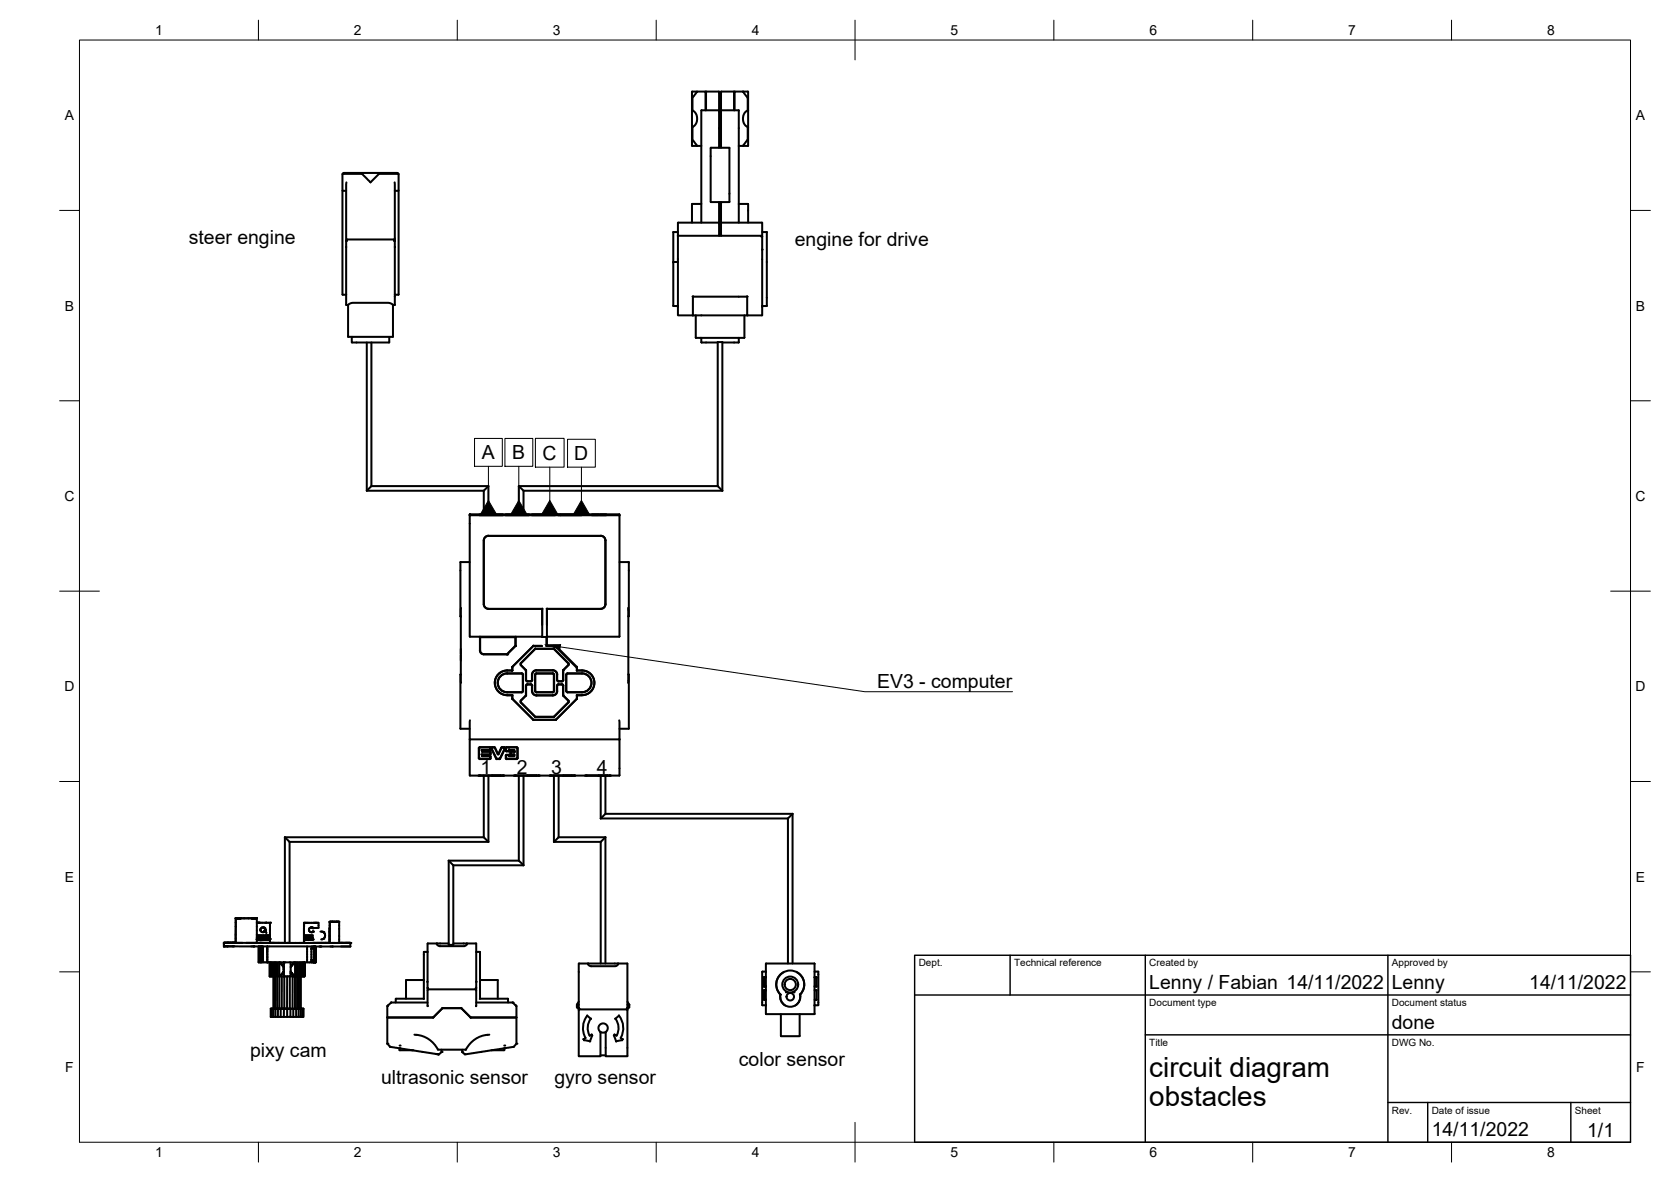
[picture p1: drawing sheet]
<svg xmlns="http://www.w3.org/2000/svg" width="420mm" height="297mm" viewBox="0 0 420 297" stroke-linecap="round" stroke-linejoin="round" font-family="sans-serif">
<!-- layer: Visible -->
<g fill="none" stroke="#000" stroke-width=".51">
<path d="M174 31.9h.1M174.1 32h.1M174.1 27.7l-.1 .1M175.3 23l-1.2 1.6v3.2l.9 .8 .3 1-.3 1.5-.9 .8v3.2l1.2 1.6M176.3 27.8v28.2M176.4 27.8h4.4M177.4 27.7v-4.7h-3.4v13.6l2.3 .1M177.4 23.2h.1M178.7 37.1l4.7 .1-.1 13.6-4.6-.1zM180.8 23.1v14M180.8 32.3h.5M180.8 28h.5"/>
<path d="M180.8 23.2h.5M180.8 23.1h-3.3v4.6M181.3 27.8h4.5v28.2M184.6 23.1v4.6M184.6 23.2h.1M184.6 23.1h-3.3v14M184.7 23.1v4.6M185.8 36.7h2.2M186.8 23l1 1.4a1.05 1.05 0 0 1 .2 1.2v2.2l-.8 .7-.4 1.1 .2 1.4 .5 .6 .5 .3v3.2l-1.2 1.6M188 27.7h.1M188 32h.1M188 23l-3.3 .1"/>
<path d="M188.1 23v13.6M188.1 27.7v.1M188.1 31.9h.1M86.1 47.9h.1M86.2 47.9h.8M86.3 43.7l.1-.2h13.5l.1 .2M87.1 45.8l-.1 14.7M91 43.7l-4.9 .1v30.2h1M91 43.5v.2M91.1 43.5h.1M95.2 43.5a.71 .71 0 0 1-.5 .8l-1.5 1.5-2.2-2.1M95.3 43.7h4.9"/>
<path d="M99.2 45.8l.1 30.8M99.3 47.9h.9M100.2 43.7v30.3M100.2 47.9h.1M169.3 58.3h1.2M169.3 58.3v18.5l1.2 .1M170.5 59.3h20.9M170.5 59v.1M176.3 51.3h-2.3v4.7M180.8 50.8v8.5M180.8 56.2h.5M180.8 56h-10.3v23.2l3.7 .1"/>
<path d="M181.3 56h10.3v3.4M181.3 50.8v8.5M185.8 51.3h2.2M188.1 51.3v4.7M191.4 59.4h.2M191.6 59.4h.1M191.6 59.4v19.8M191.6 58.3l1.2 .1v18.4M192.8 58.3v.1M87 60.5v16.1l.5 .1M87 62.1h.1M87.2 60.5h.1"/>
<path d="M87.2 60.5v-.3h11.9l.1 .3M87.2 60.5h-.1M87.5 76.6l1.1-.5h9.1l1.1 .5M87.5 76.6v8M98.8 76.6v8M99.2 60.5h-.1M99.2 60.5h.1M99.3 62.1h.1M99.3 74l.9 .1M99.3 76.6l-.5 .1M170.5 65.8l-1.2 .1M170.5 76.8l-.1 .1"/>
<path d="M174.2 74.5v.1M174.2 79.2h.1M174.2 74.6v4.6M174.2 74.6h.1M174.3 74.6h13.5M174.3 79.3h13.5M174.3 74.6h-.1M174.9 79.3l.1 5.6M187.2 79.3l-.1 5.6M187.8 74.6h.1M187.9 79.2h-.1M187.9 79.2h.1"/>
<path d="M187.9 74.6v4.6M187.9 74.5v.1M187.9 79.3h3.7M191.6 62.7l.1 .1M191.7 76.8v.1M192.8 76.8l-1.2 .1M87.5 84.6h.1M87.6 84.7h11.1M88.5 84.7v1.3M92.2 86.1v37.2M93.4 86.1v36.1M97.9 84.7l-.1 1.4-9.3-.1"/>
<path d="M98.8 84.6h.1M175 84.9h12.1M176.3 84.9v1.1M176.4 86l4.1 .1M185.8 86l-4.2 .1M185.8 84.9v1.1M92.2 123.3h29.4M93.4 122.2l-1.2 1.1M93.4 122.2h29.4M118.1 129.3v.2M118.1 129.5v30.4h18.3M118.1 129.5h.1"/>
<path d="M118.2 129.3h-.1M118.2 129.3h37.5l.1 .2M118.2 129.5h37.6M118.2 129.5h-.1M120.5 129.3h5.9M120.5 129.5h5.9M122.8 122.2l-1.2 1.1M122.8 122.2v7h-1.2v-5.9M127.1 129.3h5.9M127.1 129.5h5.9M130.5 122.2v7h1.1v-5.9M130.5 122.2l1.1 1.1"/>
<path d="M130.5 122.2h50M131.6 123.3h50M133.7 129.3h5.9M133.7 129.5h5.9M140.3 129.3h5.9M140.3 129.5h5.9M148.8 129.3h1.7M148.8 129.5h1.7M150.8 129.3h1.6M150.8 129.5h1.6M155.8 129.5l-.1 30.5-18.2-.1M180.5 122.2l1.1 1.1"/>
<path d="M180.5 122.2v-36.2h1.1v37.3M115.9 152.8v18.8M118.1 141.3h-2.3l.1 13.8M136.3 153v4M136.4 160h.1M136.4 153l-.1 7M137.5 153h13.5M137.5 160h.1M137.5 153v7M151 153h-13.4l-.1 4M151.1 153a1.17 1.17 0 0 0 1.1-1.2v-16a1.14 1.14 0 0 0-1.2-1.1l-28.2-.1a1.17 1.17 0 0 0-1.2 1.2v16a1.17 1.17 0 0 0 1.2 1.2h13.5M155.8 141.3h2.3v13.5l-.1 .1"/>
<path d="M157.9 152.8v18.8M115.9 164.6v1.4M115.9 163.1v1.2M115.9 169.5l-.1 13.6h2.3M120.6 160l.1 .1M120.7 160.1v3.4a.94 .94 0 0 0 .9 .9M120.7 160.1h9M120.7 160v.1M121.6 164.4a.88 .88 0 0 1-.9-.9v-3.4h8.9v2.2l-2.1 2.1h-5.9M127.5 169.3h3.7l.2 .1v4.3M127.5 169.2h3.7l.3 .2v4.3M127.5 174.7h1.3"/>
<path d="M127.5 168.5a3.1 3.1 0 0 0-3.1 3.1 3.1 3.1 0 0 0 3.1 3.1M127.5 169.3a2.34 2.34 0 0 0-2.3 2.3 2.34 2.34 0 0 0 2.3 2.3M127.5 169.2a2.4 2.4 0 0 0-2.4 2.4 2.4 2.4 0 0 0 2.4 2.4M128.8 167.6v.9h-1.3l1.4 .1M128.8 175.6l5.3 5.3M128.8 174.7v.9l5.3 5.3M128.8 167.6v.9M128.8 167.6h.1M128.9 174.7l-.1 .9M129.6 160l.1 .1M129.6 162.3l-2.1 2.1-5.9 .1M129.7 162.3h-.1"/>
<path d="M129.7 160.1v2.2M129.7 162.3h.1M129.7 160v.1M131 167.1l1.3 1.3M131.5 173.6l-.3 .3h-3.7M131.5 173.6l-.3 .4h-3.7M132.2 168.4v.1M132.2 174.8l-1.2 1.3-.1 .3 3.7 3.7M132.2 168.5l.2 2.5 1.1 .2M132.2 168.5l.1 2.6 .3 .1h.9M132.2 174.7v.1M132.2 174.8l-1.2 1.2-.1 .4 3.7 3.8"/>
<path d="M132.6 172h.9M132.6 171.9l-.4 .4v2.5M133.5 172l-1.1 .1-.1 2.7M133.5 172l.3 .3v1.4M133.5 171.2l.3-.3v-1.3a1.13 1.13 0 0 1 1.1-1.2h4.1a1.09 1.09 0 0 1 1.1 1.1v1.4l.3 .3M133.5 171.2l.3-.1v-1.6a1.04 1.04 0 0 1 1.1-1h4.1a1.04 1.04 0 0 1 1 1.1l.1 1.3 .3 .3M133.5 171.9l.3 .4v1.4M133.8 173.6a1.13 1.13 0 0 0 1.1 1.2h4.1a1.13 1.13 0 0 0 1.1-1.2M133.8 173.6a1.07 1.07 0 0 0 1.1 1.1h4.1a1.07 1.07 0 0 0 1.1-1.1M134.1 162.2l-5.3 5.4M134.1 162.3l-5.3 5.3M134.1 162.3l2.2 .1"/>
<path d="M134.1 162.3h2.1M134.5 173.7v-4.2l.4-.3h4.1l.3 .2v4.3M134.5 173.6l.4 .4h4.1l.3-.4M134.6 162.9l-3.7 3.9 .1 .3 1.2 1.4M134.6 163h4.7zM134.6 163.1l-3.6 3.6v.4M134.6 173.6l.3 .3h4.1l.3-.3M136.3 160l1.2 .1M137.4 160.1v2.3M137.4 162.3h2.1l5.5 5.5v.8M137.5 160l.1 2.3 2.2-.1M139.3 163.1l3.6 3.6v.4"/>
<path d="M139.3 169.6v4.1M139.3 169.5l-.3-.2h-4.3l-.1 .2v4.2M139.3 162.9l3.7 3.9-.1 .3-1.3 1.3v2.7l-.3 .1h-.9M139.8 162.3l5.3 5.3v.9a3.5 3.5 0 0 1 4.3 2.4 3.1 3.1 0 0 1-3 3.8M140.4 172l1.1 .1 .1 2.7M140.4 172h.9M140.4 172l-.3 .3v1.4M140.4 171.9l-.3 .4-.1 1.4M141.3 171.9l.3 .4v2.5M141.6 174.8l1.3 1.3 .1 .3-3.7 3.7M141.6 168.4l-.1 2.6-1.1 .2M141.6 174.7l.1 .1"/>
<path d="M141.6 174.8l1.3 1.2 .1 .4-3.7 3.8M142.3 169.6v4.1M142.4 173.6l.3 .4h3.7a2.4 2.4 0 0 0 2.4-2.4 2.4 2.4 0 0 0-2.4-2.4h-3.7l-.3 .2v4.3M142.4 169.5l.3-.2h3.7a2.34 2.34 0 0 1 2.3 2.3 2.34 2.34 0 0 1-2.3 2.3h-3.7l-.3-.3M142.9 167.1l-1.2 1.3M145 174.7h1.3M145.1 174.7l-.1 .9-5.2 5.3M145.1 174.7h1.2M145.1 174.7v.9l-5.3 5.4M158 169.5l.1 .1v13.5h-2.3M118.1 185.9l.1 9M118.2 181l-.1 4.9"/>
<path d="M118.2 194.9h37.5M120.3 194.9h6.4M120.4 188l.1 2.5M120.4 190.5l.2 .2M120.5 188l.1-.2h2.6v.7h-2.1l.1 .4h2v.7h-2.1l.1 .4h2l.1 .6-2.7 .1-.1-.2zM120.6 187.8l-.1 .2M120.6 194.9h5.8M121.1 188.5h2.1M121.2 190h.1M121.2 189.7l.1 .2h1.9M121.2 188.6v.3M121.6 194.9v15.5"/>
<path d="M122.8 194.9v16.7M123.2 189.6h-2.1M123.2 188.9l.2 .1M123.2 187.8l.2 .1M123.2 190.7l-2.6 .1M123.2 190l.2 .1M123.2 188.9h-2M123.2 187.8h-2.6M123.3 189.5l-.1 .2M123.3 189l.1 .5M123.3 188.4l-.1 .2M123.3 187.9l.1 .5"/>
<path d="M123.3 190.6l-.1 .2M123.3 190.1l.1 .5M123.5 188l1.4 2.7M123.7 187.8l-.1 .2M123.7 187.8l.7 .2 .8 1.6h.1l.9-1.8h.6l.1 .2-1.2 2.7h-.8l-1.3-2.7zM123.7 194.9h.1M124.3 187.8l.2 .1M124.3 187.8h-.6M124.4 188l.8 1.5M125.3 189.5l-.1 .1M125.7 190.7l-.9 .1M125.9 194.9h.1"/>
<path d="M126.1 188l-.8 1.6M126.2 187.8l-.2 .1M126.8 187.8l.2 .2M126.9 187.8h-.7M126.9 188l-1.2 2.8M127.2 189.8l.1 .8M127.2 190.6l.1 .1M127.2 187.9l.1 .7M127.2 188.7h.1M127.3 187.9l2.6-.1 .2 .2v2.5l-.2 .2h-2.6v-.9h.6l.1 .2h1.3v-.4h-.8l-.1-.6 1.1-.1-.2-.4-1.3-.2-.1 .4h-.6zM127.3 189.7v.2M127.3 187.8v.1"/>
<path d="M127.9 189.8h.2M127.9 188.7l-.6 .1M127.9 189.7l-.6 .1M128 189.9v.1M128 188.6l-.1 .2M128 188.3l.1 .4M128 190h1.3M128.1 188.5h1.2M128.3 189l.1 .5M128.3 189.5l.2 .1M128.5 188.9h1M128.5 188.9l-.1 .1"/>
<path d="M129.2 194.9h6.5M129.3 189.6l-.8 .1M129.3 189.6v.4M129.3 188.5v.3M129.5 194.9h5.9M129.9 190.7l-2.6 .1M129.9 187.8l.3 .2M130 187.8h-2.7M130.1 190.5l-.1 .3M130.1 188l.1 2.5M130.5 194.9v21.4M131.6 194.9v22.6"/>
<path d="M132.6 194.9h.1M134.1 180.9h5.7l-5.7 .1M134.6 180.2h4.7M134.9 194.9h.1M138.2 194.9h6.4M138.5 194.9h5.8M139.3 194.9v16.7M139.8 180.9h-.1M140.5 194.9v15.5M141.6 194.9h.1M143.8 194.9h.1M147.1 194.9h6.5"/>
<path d="M147.4 194.9h5.9M150.5 194.9h.1M151 194.9v10.8M152.2 194.9v9.6M152.8 194.9h.1M155.7 181v13.9M155.8 185.9h-37.7M71.6 210.4l1.2 1.2M71.6 210.4v26.5h-3.7h1.1M71.6 210.4h50M72.8 211.6v25.4h3.6M72.8 211.6h50"/>
<path d="M112.8 216.3v21.2h1.2v-20M112.8 216.3l1.2 1.2M112.8 216.3h17.7M114 217.5h17.6M121.6 210.4l1.2 1.2M130.5 216.3l1.1 1.2M139.3 211.6h11.7M140.5 210.4l-1.2 1.2M140.5 210.4h11.7M151 205.7h47.1M151 211.6v30.5M152.2 204.5l-1.2 1.2"/>
<path d="M152.2 210.4l-1.2 1.2M152.2 210.4v31.7M152.2 204.5h47.1M198.1 205.7v36.4M199.3 204.5l-1.2 1.2M199.3 204.5v37.6M56.3 237.8h.1M56.3 236.9h1.5M56.3 236.9h9.1M56.3 236.9h2.9M56.3 236.9h1.1M56.3 236.9h1"/>
<path d="M56.3 236.9h.1M56.3 237.8h.6M56.3 236.9h2.9h-.9M56.3 236.9v.9M56.4 237.8h.7M57.1 236.9h.1M57.2 236.9h.2M57.2 236.9h.1M57.3 236.9h.1M57.4 236.9h.1M57.4 236.9h.3M57.4 236.9h.6"/>
<path d="M57.7 236.9h.1M57.7 236.9h-1.4v.9h2.6M57.8 236.9h1M58 236.9h.4M58 236.9h.9M58.4 236.9h.4M58.4 236.9h.5M58.5 237.8h.2M58.5 236.9h.2M58.6 237.8l29.5 .1M58.8 236.9h.1M59.3 230.8h5.3v6.1h-2.7"/>
<path d="M59.3 230.8h.1M59.3 230.8h1.3M59.3 231.8v1M59.3 232.8l-.1 4.1zM60.3 230.8h-1v1M61.4 230.8h-2.1v1M62.4 230.8h2.2M63.2 230.8h1.4zM63.4 237.8h.5M63.8 237.8h.2M64.6 230.8h.1M64.6 236.9l19 .1"/>
<path d="M64.6 235.8h3.2M64.6 236h3.3M64.6 235.9h3.3M64.6 236l.6 .1h-.2M64.6 236l.6 .1h-.5M64.6 236.1h.4M64.6 236.1h.1M64.7 236.1h.1M64.6 236.1h1zM64.6 231.9h.1M64.7 231.9h.5h-.5M64.7 236.1h.3"/>
<path d="M65 231.9h.6M65 237.8v4l.2-4M65 236h.3M65 236.1h.2M65.2 236h.2M65.2 231.9h2.7v1.6M65.2 236.1h.3zM65.2 236.1h.4M65.2 237.8l-.1 4M65.3 236.1h.3M65.3 236.1h.2M65.3 236l.4 .1"/>
<path d="M65.3 237.8v4M65.5 236h.2M65.5 236.1h.1M65.6 237.8v4h-.4M65.6 236.1h.1M65.6 236.1h.2M65.6 237.8h.5M65.6 236h.2M65.6 236.1h.5h-.2M65.7 236.1h.1M65.7 236h.2M65.7 236.1h.2"/>
<path d="M65.7 236.1h.3M65.7 236.1h.2h-.3h.3M65.8 236.1h.1M65.8 237.8l.3 2-.5 2zM65.8 236h.3M65.8 233.1l-.3 .5 .3 .6M65.8 234.2h.1M65.9 233.1h.4M65.9 236.1h.1M65.9 233.1h-.1M65.9 236h.3M66 236.1h.1"/>
<path d="M66 236.1h.5M66.1 233.1h.2M66.1 236h.2M66.1 236.1h.1M66.1 236.1h.4M66.1 237.8v4h1.1v-3.3v3.3h9.4M66.1 236.1h.2M66.2 236h.2M66.2 236.1h.2M66.2 234.2h.1M66.2 236.1h.1M66.3 234.2h-.4"/>
<path d="M66.3 236.1h.1M66.3 236.1h.2M66.3 236h.2M66.3 233.1l.1 .1M66.4 233.2l.1 .1M66.4 236.1h.1M66.4 234.2h-.1M66.4 236h.2M66.5 234.1l-.1 .1M66.5 236.1h.1M66.5 234.1h.1M66.5 233.3h.1"/>
<path d="M66.5 236h.5M66.5 234h.1M66.5 236.1h.9M66.5 236.1h.5zM66.5 236.1h.9h-.4M66.5 234v.1M66.5 233.3l.2 .4M66.5 236.1h.2M66.6 236.1h.3M66.6 236.1h.1M66.6 233.8l-.1 .2M66.6 233.8l-.1 .3"/>
<path d="M66.6 236h.3M66.7 233.7l.3 .7-.4-.6M66.7 233.7l-.1 .1M66.7 233.7h.1M66.7 236.1h.3zM66.7 236.1h.3M66.7 236.1h.7h-.4M66.8 231.9h.2M66.9 236h.2M66.9 236.1h.1M66.9 236.1h.5M67 236h.4"/>
<path d="M67 236.1h.1M67 236.1h.9h-.5M67 236.1h.9M67.1 236h.2M67.1 236.1h.2M67.2 238.5v-.7v.7M67.3 236h.2M67.3 236.1h.1M67.4 236.1h.4M67.4 236l.4 .1M67.4 236.1h.1M67.4 236.1h.5v.8h-1.6"/>
<path d="M67.5 236h.3M67.5 236.1h.3M67.8 235.8v-.2l.1 .2M67.8 235.8l.1 .1zM67.8 235.8l.1 .1M67.8 235.9l.1 .1zM67.8 236h.1M67.9 236h.1M67.8 236.1h.1M67.9 235.4l-.1 .2h-3.2M67.9 233.8v1.2h-3.3M67.9 235v.4h-3.3"/>
<path d="M67.9 233.8v-.3v.3M67.9 235.4l-.1 .2M67.9 235.4v.3M67.9 235.5v.1M67.9 235.6v.1M67.9 236.1h.1M67.9 236.1h-.5h.5v.3M72.2 236.9l.6 .1h-1.2M75.4 237h1.1M76.4 235.4l.2 .3zM76.4 234.4v1.3M76.4 233.6v.8"/>
<path d="M76.4 235.6l2.3 .1M76.4 235.6l.2 .1M76.4 235.6l.2 .1h-.2M76.4 235.7h.2l-.2 .1M76.4 235.7v.4M76.4 236.1v.2M76.4 235.8h.2h-.2M76.4 236.3v.7M76.4 235.9h.2zM76.4 231.9v3.1M76.4 236h.2h-.2M76.4 231.9l.1 .6z"/>
<path d="M76.4 236.1h.2M76.4 236.1v.9M76.4 236.1h.1M76.4 236h2.3M76.4 237h.1M76.4 235.4v.1M76.4 236h.1M76.4 235.8h.2M76.5 236.1h.4zM76.5 237h2M76.5 236.1v.9M76.5 236.3v.7"/>
<path d="M76.5 236.1h.4h-.4M76.5 232.5l-.1 .6M76.5 236.1h.2M76.5 236.1h.1M76.6 235.8h2.1M76.6 235.8l-.2 .1h2.3M76.6 236h-.2M76.7 236.1h.2zM76.7 236.1h.3M76.9 236.1h.5h-.5M76.9 236.1h.5M76.9 236.1h.9z"/>
<path d="M77 236.1h.2M77.2 236.1h.2M77.2 237.8v4h-.6M77.4 236.1h.3M77.4 236.1h.7h-.3M77.4 236.1h-.5h.9M77.6 231.9h-1.1h2.7M77.6 236.1h.2M77.7 236.1h.2M77.7 236.1h.1M77.7 233.5h.1M77.8 236.1h.1"/>
<path d="M77.8 236.1h.5h-.3M77.8 236.1h.2M77.9 236.1h.1M78 236.1h.1M78.1 236.1h.2M78.1 236.1h.1M78.2 236.1h.1M78.2 236.1h.5M78.3 233.1h.1M78.3 236.1h.1M78.3 236.1h.4h-.3M78.3 237.9v.6l.4-.6"/>
<path d="M78.4 233.1l-.5 .1-.2 .4 .1 .4 .5 .3M78.4 233.1h.1M78.4 236.1h.1M78.4 236.1h.2M78.5 234.2l-.2 .1M78.5 233.1l.2 .2M78.5 236.1h.1M78.5 237.9l-.2 .6 .5-.6M78.5 236.1h.2M78.5 237h.2M78.7 237h2.1h-1.1M78.7 237h1z"/>
<path d="M78.7 235h-2.3v.4h2.3M78.7 234.1l-.2 .1M78.7 237h1M78.7 237h2.1M78.7 233.2h1h-.3M78.7 231.9h.9h-.4M79.1 237.9v4M79.1 237.9h-.1v4M79.2 237.9l.1 4M79.2 231.9h.2M79.3 237.9v4M79.4 237.9v4z"/>
<path d="M79.7 237h1.1M79.7 237h1.1zM80.1 231.9h-.5h.5v1.3M80.3 237.9h.5M80.5 237.9h.1M80.6 234.1h.3M80.8 237h2zM80.8 237h1zM80.9 234.1l.6 .3 .2 .5a.96 .96 0 0 1-.8 1.2h-.1M80.9 234.1h.1M81.6 234.5h.1M81.7 235.5h.1"/>
<path d="M81.8 237h1zM82.8 233.2v3.8M82.9 233.4l-.1 3.6M82.9 231.7h.8zM82.9 231.7h2.4M82.9 231.7h.6h-.6M82.9 231.7h.6zM82.9 232.6v.8M82.9 233.4v3.6h1.2M83.1 237.9h.7M83.5 231.7h.6zM83.5 231.7h-.6h1.2h-1.2v.9"/>
<path d="M83.5 231.7h1.8M83.6 237h2.2zM84.1 231.7h1.2h-.6M84.1 231.7h.6M84.1 231.7h1.2M84.5 231.7h-1.6v.9M84.5 231.7h.8h-.6M84.5 231.7h.8zM84.5 231.7h-.4h.6M84.9 237h3.2M85.3 231.7v5.3M85.5 237h.7"/>
<path d="M85.5 237h.3M85.8 237.9h2.3M85.8 237h.1zM85.8 237h2.3M85.9 237h.3M86.2 237h.5M86.4 237h.3M86.7 237h.6M88.1 237h.1M88.1 237h-2.8h2.8M88.1 237v.9M107.5 239.3h-.9v11.7"/>
<path d="M107.5 237.2v15.6M109.9 237.1h2.9M109.9 237.1h-2.4M109.9 237.1v.2l.6 .5h6.3l.5-.4 .1-.3M114 237.1h3.4M117.4 237.1h2.3v11.1M119.8 239.3h.9l-.1 11.7M65.8 241.8h.3M66.1 241.2l-.3 .6h-.2zM67.8 241.8v3.6h.1M67.9 245.4h.3M67.9 241.8v3.6"/>
<path d="M68.1 241.8v3.6M68.1 253.5h.1M68.2 245.4h.4M68.2 241.8v3.6M68.4 253.5h-.2v2.1M68.4 253.5h.3v2.1M68.4 253.5v2.1M68.4 253.5h-.3v2.1h.6M68.4 253.5h.5M68.4 241.8v3.6M68.6 245.4h.6M68.6 241.8v3.6"/>
<path d="M68.7 245.4v8.1M68.7 255.6h1.2M68.7 253.5h.6v2.1M68.9 253.5h2.6M68.9 241.8v3.6M68.9 253.5h.8M68.9 245.4v8.1M69.2 241.8v3.6h.3v-3.6M69.3 245.4v8.1M69.5 245.4h.7M69.7 253.5h1.8M69.7 245.4v8.1"/>
<path d="M69.9 255.6v-2.1h.7v2.1M69.9 255.6h.7M69.9 241.8v3.6M70.6 255.6h1.6M70.6 253.5h1.6M70.6 241.8l.7 1.2v-.6M70.9 245.4l-.1 8.1M71.3 243v1.2l-1.1 1.2h.4l.7-1.2v1.2h1.8v-.6M71.3 242.4v-.6v.6M71.3 243.6v-.6l-1.1-1.2v11.7M71.3 242.4v3h-.7M71.4 253.5v2.1"/>
<path d="M71.5 253.5h1.4M71.5 245.4v8.1M71.6 241.8h.2M71.6 253.5h1.3M72.2 253.5h1.5M72.2 253.5v2.1h.8v-2.1M72.2 245.4v8.1M72.9 245.4v8.1M73 255.6h1.5M73.1 245.4h.7l-.7-1.2 1.1 1.2M73.1 241.8v3v-.8M73.6 245.4v8.1"/>
<path d="M73.6 245.4h2l.1 8.1M73.8 245.4h.4M73.8 241.8l-.7 1.2 1.1-1.2v11.7h-1.3M74.1 253.5h1.9M74.5 253.5h.6v2.1h1.1v-2.1M74.5 253.5v2.1h.6M74.5 253.5h-.8v2.1M74.5 241.8v3.6M74.7 245.4v8.1M74.9 245.4h.6M74.9 241.8v3.6h-.7M75.1 245.4v8.1h.4v-8.1"/>
<path d="M75.2 241.8v3.6M75.5 241.8v3.6M75.7 253.5h-.2h.1v2.1M75.7 253.5h.5M75.8 241.8l-.1 3.6h.9M76 241.8v3.6M76.2 241.8v3.6M76.2 253.5h-.2v2.1M76.3 253.5l-.1 2.1M76.3 241.8v3.6M76.5 241.8v3.6h-1M76.6 241.8v3.6v-3.6"/>
<path d="M77.2 241.8l1.1 .1v-.7l.4 .7M78.3 241.9h.2l-.2-.7v-2.7l.6-.6v4M78.5 241.9h.2l-.4-.7 .6 .7M78.8 241.9h.1M78.9 241.9h.3M97.4 255.7v6.6l.7 .7M97.4 252.9v2.7M97.4 255.6l.1 .1M97.4 252.8v.1M97.5 255.7h11.4M97.5 255.7h-.1M97.5 252.7h.1"/>
<path d="M97.6 252.7l-.2 .1M98.3 252l-.8 .7M98.4 251.9h.1M98.4 251.9h9.1M106.6 246.3h-4.5v4.7M106.6 251h-7l-.1 .9M107.5 246.7h.1M107.5 248.2l.1 .2M107.5 252.8l.1 .1M107.6 248.4h.1M107.6 248.4l.1 .2h11.9v-.2M109 255.7h-.1"/>
<path d="M111.3 253.3l-2.4 2.4M111.3 253.4l-2.4 2.3h-11.4M111.3 253.3l4.7 .1M116 253.3h.1M116 253.4l2.3 2.3M116 253.4l2.4 2.3h11.4h-11.5M116 253.3l-4.7 .1M118.3 255.7h.1M119.6 248.4h.1M119.7 248.2v.2M119.7 251.9h9.2l.8 .8M119.7 248.2v4.7"/>
<path d="M119.8 246.7h-.1M120.7 246.3h4.4l.1 4.7M120.7 251h7v.9M129.7 252.7l.1 .1M129.8 252.8l.1 .1M129.9 252.9v9.4l-.7 .8-12.2 1.9-.8-.6v-.6M145.1 252.5v.6l.2 .1M145.1 252.5h.1M145.5 252.5h-.4l.4 1.1M145.5 251.7l-.4 .8M145.5 253.6h.1M145.5 253.3l.1 .1"/>
<path d="M145.6 253.4h.1M145.6 253.4l.1 .2 11.9 .1v-.3M147.6 255.2l1 .8M147.7 255.2a5.3 5.3 0 0 0-.5 5.7M147.9 242.1l-2.4 .1v23.2M147.9 242.1h7.5M147.9 242.1v.3l.6 .4h6.2l.7-.4v-.3M148.6 256a3.7 3.7 0 0 0-.3 4.2l.5-.2M148.8 259.9l.1 .3M151 259.3v6.1M151 259.3a1.17 1.17 0 0 0 1.3 0M152.3 259.3a1.17 1.17 0 0 0 .2-1.7 1.17 1.17 0 0 0-1.7 0 1.17 1.17 0 0 0 .2 1.7"/>
<path d="M152.3 259.3v6.1M154.5 259.9l.5 .4M154.7 256a3.7 3.7 0 0 1 .3 4.2M155.4 242.1l2.4 .1v11.1M155.6 255.2l-1 .8M155.6 255.2a5.3 5.3 0 0 1 .5 5.7l.4 .2M157.6 253.4h.1M157.8 253.3v12.1M157.8 252.5h.4l-.4 1.1M157.8 251.7l.4 .8M157.8 253.3l-.1 .1M157.8 253.6h.1"/>
<path d="M158.2 252.5h.1M158.2 252.5v.6l-.3 .1M192 245.5l.6 .1M192.1 245.6v2.3M192.1 248.9v2.3M192.2 247.7v.1M192.2 247.8h.4M192.2 245.7h.4M192.2 245.7h.1M192.6 244.2h-1v8.4h1M192.6 251.3h-.6M192.6 252.6h-.1"/>
<path d="M192.6 248.8h-.6M192.6 248h-.6M192.6 245.5l-.1 .1M196.2 249.9a2.53 2.53 0 0 0 2.5 3.1 2.53 2.53 0 0 0 2.5-3.1M196.2 249.9a2.53 2.53 0 0 0 1.2 2.8M196.2 249.9a3.5 3.5 0 0 1 0-5 3.5 3.5 0 0 1 5 0 3.5 3.5 0 0 1 0 5M196.2 249.9v.1M196.2 249.9h.1M196.3 254.9v5.4M197.1 244.3a3.5 3.5 0 0 0-.9 5.6M197.8 249.2l-.2 .2M199.6 249.2l.2 .2"/>
<path d="M200.3 244.3a3.5 3.5 0 0 1 .9 5.6M201.1 254.9l-.1 5.5M201.1 249.9h.1M201.2 249.9v.1M201.2 249.9a2.53 2.53 0 0 1-1.2 2.8M204.8 242.1l-12.2 .1v12.6l12.2 .1M204.8 242.1v12.7M204.8 245.7h.5M204.8 247.8h.4M204.8 244.2h1v8.4h-1M204.8 251.3h.5M204.8 252.6h.1"/>
<path d="M204.8 248.8h.5M204.8 248h.5M204.8 245.5l.1 .1M205.3 245.7v2M205.3 245.6v2.3M205.3 248.9v2.3M205.3 245.5l-.5 .1M98.1 263v.1M98.1 263.1l12.2 1.9-.5-.1M100.5 263.4v.5M100.5 263.9h3.1M104.2 260h.1a6.7 6.7 0 0 1 5.8 3.8h7"/>
<path d="M111 263.8v.6l-.7 .6M117.1 263.8h.1M123 260h-.1a6.7 6.7 0 0 0-5.7 3.8M123.5 263.9h3.2M126.8 263.4v.5M145.5 265.4h.1M145.6 265.4h5.3M146.7 261.1l.1 .3M146.9 261.4l1.5 .3M147.2 260.9l-.5 .2M148.9 260.2l-.5 1.5M151 265.4h-.1"/>
<path d="M151 265.2h1.3M152.3 265.4h.1M152.4 265.4h5.3M154.4 260.2l.5 1.5M154.5 260l-.2 .2M156.4 261.4l-1.5 .3M156.6 261.1l-.2 .3M157.8 265.4h-.1M196.4 260.3v.1M196.4 260.4h4.6"/>
<circle cx="198.7" cy="247.4" r="2"/>
<circle cx="198.7" cy="250.5" r=".94"/>
<circle cx="198.7" cy="247.4" r="1.41"/>
</g>
<g fill="#000">
<circle cx="127.5" cy="164.5" r=".25"/>
<circle cx="127.5" cy="164.4" r=".25"/>
<circle cx="120.5" cy="194.9" r=".25"/>
<circle cx="126.5" cy="194.9" r=".25"/>
<circle cx="129.5" cy="194.9" r=".25"/>
<circle cx="135.4" cy="194.9" r=".25"/>
<circle cx="138.4" cy="194.9" r=".25"/>
<circle cx="144.4" cy="194.9" r=".25"/>
<circle cx="147.4" cy="194.9" r=".25"/>
<circle cx="153.3" cy="194.9" r=".25"/>
<circle cx="56.3" cy="237.8" r=".25"/>
<circle cx="57.2" cy="237.8" r=".25"/>
<circle cx="58.9" cy="236.9" r=".25"/>
<circle cx="59.3" cy="236.9" r=".25"/>
<circle cx="59.3" cy="230.8" r=".25"/>
<circle cx="63.8" cy="237.8" r=".25"/>
<circle cx="64.6" cy="235.8" r=".25"/>
<circle cx="64.6" cy="235.9" r=".25"/>
<circle cx="64.6" cy="235.6" r=".25"/>
<circle cx="65" cy="231.9" r=".25"/>
<circle cx="65.3" cy="236.9" r=".25"/>
<circle cx="65.4" cy="236.9" r=".25"/>
<circle cx="65.5" cy="236.1" r=".25"/>
<circle cx="65.6" cy="236.1" r=".25"/>
<circle cx="65.8" cy="236.1" r=".25"/>
<circle cx="65.9" cy="236.9" r=".25"/>
<circle cx="66" cy="236.1" r=".25"/>
<circle cx="66.1" cy="236.1" r=".25"/>
<circle cx="66.1" cy="234.2" r=".25"/>
<circle cx="66.2" cy="234.2" r=".25"/>
<circle cx="66.2" cy="233.1" r=".25"/>
<circle cx="66.3" cy="234.2" r=".25"/>
<circle cx="66.3" cy="236.1" r=".25"/>
<circle cx="66.3" cy="233.1" r=".25"/>
<circle cx="66.4" cy="234.2" r=".25"/>
<circle cx="66.4" cy="234.1" r=".25"/>
<circle cx="66.5" cy="234" r=".25"/>
<circle cx="66.5" cy="233.3" r=".25"/>
<circle cx="66.6" cy="233.9" r=".25"/>
<circle cx="66.6" cy="233.8" r=".25"/>
<circle cx="66.7" cy="233.7" r=".25"/>
<circle cx="66.7" cy="236.1" r=".25"/>
<circle cx="66.8" cy="231.9" r=".25"/>
<circle cx="67.4" cy="236.1" r=".25"/>
<circle cx="67.9" cy="231.9" r=".25"/>
<circle cx="67.9" cy="236" r=".25"/>
<circle cx="67.9" cy="236.1" r=".25"/>
<circle cx="76.4" cy="237" r=".25"/>
<circle cx="76.4" cy="236.1" r=".25"/>
<circle cx="76.5" cy="237" r=".25"/>
<circle cx="76.5" cy="236.1" r=".25"/>
<circle cx="77.7" cy="236.1" r=".25"/>
<circle cx="77.9" cy="236.1" r=".25"/>
<circle cx="78" cy="236.1" r=".25"/>
<circle cx="78.2" cy="236.1" r=".25"/>
<circle cx="78.3" cy="236.1" r=".25"/>
<circle cx="78.3" cy="234.3" r=".25"/>
<circle cx="78.4" cy="234.2" r=".25"/>
<circle cx="78.4" cy="233.1" r=".25"/>
<circle cx="78.4" cy="237" r=".25"/>
<circle cx="78.5" cy="234.2" r=".25"/>
<circle cx="78.5" cy="233.2" r=".25"/>
<circle cx="78.6" cy="234.2" r=".25"/>
<circle cx="78.6" cy="233.2" r=".25"/>
<circle cx="78.6" cy="234.1" r=".25"/>
<circle cx="78.6" cy="236.1" r=".25"/>
<circle cx="78.7" cy="233.3" r=".25"/>
<circle cx="78.7" cy="234.1" r=".25"/>
<circle cx="78.7" cy="236.1" r=".25"/>
<circle cx="80.6" cy="237.9" r=".25"/>
<circle cx="80.8" cy="237" r=".25"/>
<circle cx="81.2" cy="234.2" r=".25"/>
<circle cx="81.3" cy="235.9" r=".25"/>
<circle cx="81.3" cy="234.3" r=".25"/>
<circle cx="82.9" cy="231.7" r=".25"/>
<circle cx="82.9" cy="237" r=".25"/>
<circle cx="85.2" cy="237" r=".25"/>
<circle cx="88.1" cy="237" r=".25"/>
<circle cx="67.2" cy="241.8" r=".25"/>
<circle cx="71.3" cy="245.4" r=".25"/>
<circle cx="128.9" cy="252" r=".25"/>
<circle cx="97.4" cy="262.3" r=".25"/>
<circle cx="100.5" cy="263.4" r=".25"/>
<circle cx="100.5" cy="262.7" r=".25"/>
<circle cx="103.7" cy="263.9" r=".25"/>
<circle cx="111" cy="264.4" r=".25"/>
<circle cx="116.2" cy="264.4" r=".25"/>
<circle cx="126.8" cy="262.7" r=".25"/>
<circle cx="126.8" cy="263.4" r=".25"/>
<circle cx="129.9" cy="262.3" r=".25"/>
</g>
<!-- layer: BORDER -->
<g fill="none" stroke="#000" stroke-width=".25">
<path d="M20 10.1h390v276.9h-390zM65 5.1v5M115 5.1v5M165 5.1v5M215 5.1v10M265 5.1v5M315 5.1v5M365 5.1v5M15 52.9h5M410 52.9h5M15 100.7h5M410 100.7h5"/>
<path d="M15 148.6h10M405 148.6h10M15 196.4h5M410 196.4h5M15 244.2h5M410 244.2h5M65 287v5M115 287v5M165 287v5M215 282.1v9.9M265 287v5M315 287v5"/>
<path d="M365 287v5"/>
</g>
<!-- layer: TITLEBLOCK -->
<path d="M230 240.1h180v46.9h-180zM230 250h180M254 240.1v9.9M288 240.1v46.9M349 240.1v46.9M288 260.1h122M349 277.1h61M359 277.1v9.9M395 277.1v9.9" fill="none" stroke="#000" stroke-width=".36"/>
<path d="M119.3 110.2h7v7h-7zM122.8 117.2v8.6M127 110.2h7v7h-7zM130.5 117.2v8.6M134.6 110.2h7.2v7.2h-7.2zM138.2 117.4v8.4M142.7 110.4h7v7h-7zM146.2 117.4v8.4M136.1 129.3h.8" fill="none" stroke="#000" stroke-width=".25"/>
<path d="M122.8 125.8l2 3.5h-4zM130.5 125.8l2 3.5h-4.1zM138.2 125.8l2.1 3.5h-4.1zM146.2 125.8l2 3.5h-4z" fill="#000" stroke="#000" stroke-width=".25"/>
<!-- layer: Leaders -->
<path d="M137.4 162.1l3.5-.1-.1 1.2z" fill="#000" stroke="#000" stroke-width=".25"/>
<path d="M140.9 162.6l76.5 11.2h37.2" fill="none" stroke="#000" stroke-width=".25"/>
<g font-size="7">
<text x="289" y="270.6">circuit diagram</text>
<text x="289" y="278.1">obstacles</text>
</g>
<g font-size="4.9">
<text x="47.5" y="61.3">steer engine</text>
<text x="199.9" y="61.7">engine for drive</text>
<text x="121.2" y="115.4">A</text>
<text x="128.8" y="115.4">B</text>
<text x="136.4" y="115.5">C</text>
<text x="144.4" y="115.7">D</text>
<text x="220.6" y="172.9">EV3 - computer</text>
<text x="120.8" y="194.5">1</text>
<text x="130" y="194.4">2</text>
<text x="138.6" y="194.4">3</text>
<text x="150.1" y="194.5">4</text>
<text x="289" y="248.5">Lenny / Fabian 14/11/2022</text>
<text x="350" y="248.5">Lenny</text>
<text x="384.5" y="248.5">14/11/2022</text>
<text x="350" y="258.6">done</text>
<text x="62.9" y="265.5">pixy cam</text>
<text x="185.8" y="267.8">color sensor</text>
<text x="95.8" y="272.3">ultrasonic sensor</text>
<text x="139.4" y="272.3">gyro sensor</text>
<text x="360" y="285.5">14/11/2022</text>
<text x="399.1" y="285.7">1/1</text>
</g>
<g font-size="3.5">
<text x="39" y="8.8">1</text>
<text x="89" y="8.8">2</text>
<text x="139" y="8.8">3</text>
<text x="189" y="8.8">4</text>
<text x="239" y="8.8">5</text>
<text x="289" y="8.8">6</text>
<text x="339" y="8.8">7</text>
<text x="389" y="8.8">8</text>
<text x="16.3" y="30.2">A</text>
<text x="411.3" y="30.2">A</text>
<text x="16.3" y="78">B</text>
<text x="411.3" y="78">B</text>
<text x="16.2" y="125.9">C</text>
<text x="411.2" y="125.9">C</text>
<text x="16.2" y="173.7">D</text>
<text x="411.2" y="173.7">D</text>
<text x="16.3" y="221.6">E</text>
<text x="411.3" y="221.6">E</text>
<text x="16.4" y="269.4">F</text>
<text x="411.4" y="269.4">F</text>
<text x="39" y="290.8">1</text>
<text x="89" y="290.8">2</text>
<text x="139" y="290.8">3</text>
<text x="189" y="290.8">4</text>
<text x="239" y="290.8">5</text>
<text x="289" y="290.8">6</text>
<text x="339" y="290.8">7</text>
<text x="389" y="290.8">8</text>
</g>
<g font-size="2.5">
<text x="231" y="242.9">Dept.</text>
<text x="255" y="242.9">Technical reference</text>
<text x="289" y="242.9">Created by</text>
<text x="350" y="242.9">Approved by</text>
<text x="289" y="252.8">Document type</text>
<text x="350" y="252.8">Document status</text>
<text x="289" y="262.9">Title</text>
<text x="350" y="262.9">DWG No.</text>
<text x="350" y="279.9">Rev.</text>
<text x="360" y="279.9">Date of issue</text>
<text x="396" y="279.9">Sheet</text>
</g>
</svg>
